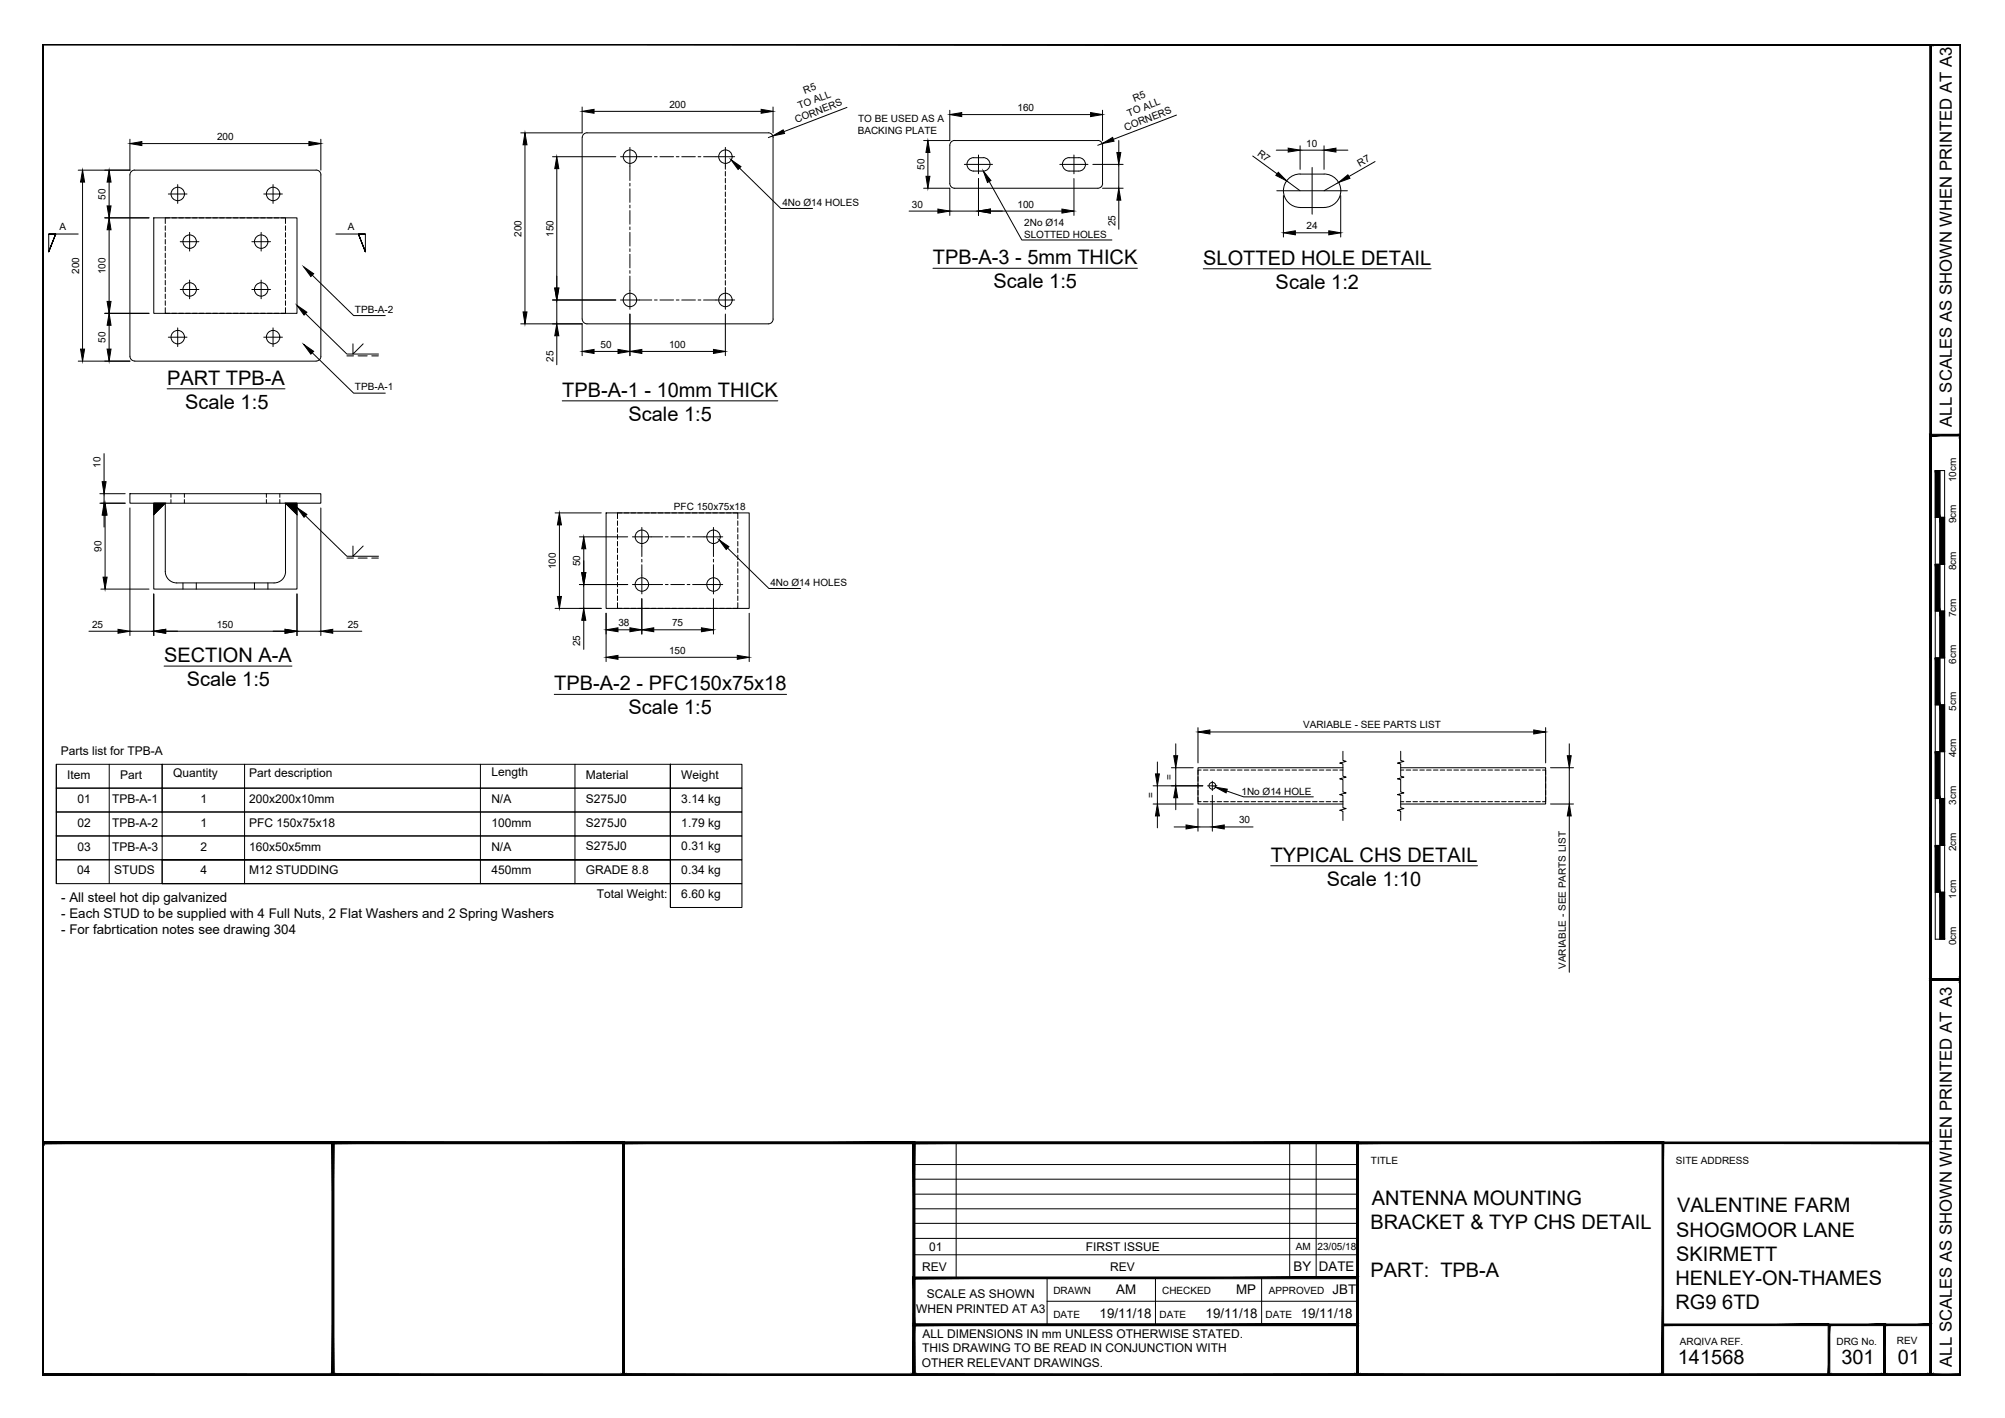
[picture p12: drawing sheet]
<svg xmlns="http://www.w3.org/2000/svg" width="420mm" height="297mm" viewBox="0 0 420 297" stroke-linecap="round" stroke-linejoin="round" font-family="sans-serif">
<g fill="#000" stroke="#000" stroke-width=".21">
<path d="M17.3 35.6l.4 2.5h-.8zM22.9 35.6l.4 2.5h-.9zM27.2 30.1l2.5-.4v.8zM64.7 29.7l2.5 .4-2.5 .4zM110 27.8l.4 2.5h-.8zM116.7 32.8l.4 2.5h-.8zM122 23.3l2.5-.4v.8zM153.2 33.4l2.1 1.5-.6 .6zM159.5 22.9l2.5 .4-2.5 .4zM161.9 28.5l2.2-1.3 .3 .8zM194.4 29.4l.5 2.5h-.9zM194 36.9h.9l-.5 2.5z"/>
<path d="M199 24l2.5-.4v.8zM206.1 35.8l1.6 2-.8 .4zM228.5 23.6l2.5 .4-2.5 .4zM231 30.1l2.2-1.3 .3 .8zM234 31.9h.9l-.5 2.5zM267.9 36.1l1.7 1.8-2.2-1.2zM269.9 31l2.5 .5-2.5 .4zM277.5 31.5l2.5-.5v.9zM280.5 38.2l2-1.6 .4 .8zM22.4 43.1h.9l-.4 2.5zM22.9 45.6l.4 2.5h-.9zM63.7 55.9l2 1.4-.6 .6z"/>
<path d="M196.5 43.8l2.5 .4-2.5 .4zM205 44.2l2.5-.4v.8zM222.5 43.8l2.6 .4-2.6 .4zM234.4 39.4l.5 2.5h-.9zM269 48.8l2.4-.5v.9zM278.5 48.3l2.5 .5-2.5 .4zM16.9 73.1h.8l-.4 2.5zM22.4 63.1h.9l-.4 2.5zM22.9 65.6l.4 2.5h-.9zM22.4 73.1h.9l-.4 2.5zM62.2 64l2.1 1.4-.6 .6zM63.7 72.2l2 1.4-.6 .6z"/>
<path d="M109.6 65.3h.8l-.4 2.5zM116.3 60.3h.8l-.4 2.5zM116.7 67.8l.4 2.5h-.8zM122 73.6l2.5-.4v.8zM129.5 73.2l2.5 .4-2.5 .4zM132 73.6l2.5-.4v.8zM149.5 73.2l2.5 .4-2.5 .4zM21.8 105.4l.4 2.5h-.8zM21.4 100.9h.8l-.4 2.5zM22 105.4l.4 2.5h-.8zM32.2 105.4h2.4l-2.4 2.4zM59.8 105.4h2.4v2.4z"/>
<path d="M62.2 106.3l2.1 1.5-.6 .6zM117.2 107.4l.5 2.6h-.9zM121.9 120h.9l-.5 2.4zM122.3 112.5l.5 2.5h-.9zM150.7 113.1l2 1.4-.5 .6zM21.6 120.9h.8l-.4 2.5zM24.7 131.8l2.5 .4-2.5 .5zM32.2 132.2l2.5-.4v.9zM59.7 131.8l2.5 .4-2.5 .5zM67.2 132.2l2.5-.4v.9zM116.8 124.9h.9l-.5 2.5zM122.3 127.4l.5 2.5h-.9z"/>
<path d="M127 131.9l2.5-.4v.8zM127 137.7l2.5-.4v.8zM132 131.5l2.5 .4-2.5 .4zM134.5 131.9l2.5-.4v.8zM147 131.5l2.5 .4-2.5 .4zM154.5 137.3l2.5 .4-2.5 .4zM246 158.3h.8l-.4 2.5zM251 153.3l2.5-.4v.9zM321.4 152.9l2.5 .4-2.5 .5zM328.4 158.3h.9l-.4 2.5zM242.1 162.1h.9l-.5 2.5zM242.5 168.4l.5 2.5h-.9z"/>
<path d="M246.4 164.6l.4 2.5h-.8zM248.5 172.8l2.5 .4-2.5 .5zM254 173.2l2.5-.4v.9zM254.7 164.9l2.5 .4-.3 .8zM328.9 168.4l.4 2.5h-.9z"/>
<path d="M8.9 9.3l.2 .1h401.6zM8.9 9.3h402l-.2 .1z"/>
<path d="M404.4 9.3l.3 .1zM404.4 9.3l.3 .1-.3 278.6zM404.7 9.4l-.3 278.6 .3-.1zM404.4 288l.3-.1z"/>
<path d="M404.6 9.3l.1 .1h6zM404.6 9.3h6.3l-.2 .1z"/>
<path d="M410.7 9.4v278.5l.2-278.6zM410.9 9.3v278.7l-.2-.1z"/>
<path d="M410.7 9.4v278.5l.2-278.6zM410.9 9.3v278.7l-.2-.1z"/>
<path d="M404.4 91l.3 .3 6.2-.3zM404.7 91.3l6.2-.3-.2 .3zM410.9 91l-.2 .3z"/>
<path d="M404.4 91l.3 114v-113.7zM404.4 91l.3 114-.3 .3z"/>
<path d="M405.5 98.6l1 9.8v-9.8zM405.5 98.6l1 9.8h-1z"/>
<path d="M410.9 91.1l-.2 .2 .2 113.9zM410.7 91.3l.2 113.9-.2-.2zM410.7 205l.2 .3zM404.7 205h6l.2 .3zM404.7 205l-.3 .3h6.5z"/>
<path d="M405.5 118.2l1 9.8v-9.8zM405.5 118.2l1 9.8h-1z"/>
<path d="M406.5 108.4l1 9.8v-9.8zM406.5 108.4l1 9.8h-1z"/>
<path d="M405.5 137.8l1 9.8v-9.8zM405.5 137.8l1 9.8h-1z"/>
<path d="M406.5 128l1 9.8v-9.8zM406.5 128l1 9.8h-1z"/>
<path d="M405.5 157.5l1 9.8v-9.8zM405.5 157.5l1 9.8h-1z"/>
<path d="M406.5 147.6l1 9.9v-9.9zM406.5 147.6l1 9.9h-1z"/>
<path d="M405.5 177.1l1 9.8v-9.8zM405.5 177.1l1 9.8h-1z"/>
<path d="M406.5 167.3l1 9.8v-9.8zM406.5 167.3l1 9.8h-1z"/>
<path d="M406.5 186.9l1 9.8v-9.8zM406.5 186.9l1 9.8h-1z"/>
<path d="M404.4 205l.3 .3 6.2-.3zM404.7 205.3l6.2-.3-.2 .3zM410.9 205l-.2 .3z"/>
<path d="M410.9 205.1l-.2 .2 .2 82.7zM410.7 205.3l.2 82.7-.2-.1zM410.7 287.9l.2 .1z"/>
<path d="M8.9 239.2l.2 .4zM8.9 239.2l395.5 .4h-395.3zM8.9 239.2l395.5 .4 .3-.4z"/>
<path d="M9.1 239.6h60.5l.3-.4zM8.9 239.2h61l-60.8 .4zM8.9 239.2l.2 .4z"/>
<path d="M69.9 239.6h60.6l.3-.4zM69.6 239.2h61.2l-60.9 .4zM69.6 239.2l.3 48.7v-48.3zM69.6 239.2l.3 48.7-.3 .1zM69.6 288l.3-.1z"/>
<path d="M130.8 239.6h60.5l.4-.4zM130.5 239.2h61.2l-60.9 .4zM130.5 239.2l.3 48.7v-48.3zM130.5 239.2l.3 48.7-.3 .1zM130.5 288l.3-.1z"/>
<path d="M191.7 239.6h92.6l.4-.4zM191.3 239.2h93.4l-93 .4zM191.3 239.2l.4 48.7v-48.3zM191.3 239.2l.4 48.7-.4 .1zM191.3 288l.4-.1z"/>
<path d="M284.7 239.6h63.6l.3-.4zM284.3 239.2h64.3l-63.9 .4zM284.3 239.2l.4 48.7v-48.3zM284.3 239.2l.4 48.7-.4 .1zM284.3 288l.4-.1z"/>
<path d="M404.7 239.2l-.3 .4 .3 48.4zM404.4 239.6l.3 48.4-.3-.1zM404.4 287.9l.3 .1z"/>
<path d="M191.3 277.3l.4 .4 93-.4zM191.7 277.7l93-.4-.4 .4zM284.7 277.3l-.4 .4 .4 10.3zM284.3 277.7l.4 10.3-.4-.1zM284.3 287.9l.4 .1z"/>
<path d="M191.3 277.7h93.4l-.4-.4zM191.3 277.7l.4-.4h92.6zM191.3 267.5v10.2l.4-.4zM191.3 267.5l.4 .4v9.4zM191.3 267.5l.4 .4 93-.4zM191.7 267.9l93-.4-.4 .4zM284.7 267.5l-.4 .4 .4 9.8zM284.3 267.9l.4 9.8-.4-.4z"/>
<path d="M383.1 277.3l.3 .4 11.7-.4zM383.4 277.7l11.7-.4-.4 .4zM394.7 277.7l.4 10.3v-10.7zM394.7 277.7l.4 10.3-.4-.1zM394.7 287.9l.4 .1z"/>
<path d="M348.5 277.7h34.8v-.4zM348.5 277.3h34.8l-34.8 .4z"/>
<path d="M394.7 277.3l.4 .4 9.6-.4zM395.1 277.7l9.6-.4-.3 .4zM404.7 277.3l-.3 .4 .3 10.3zM404.4 277.7l.3 10.3-.3-.1zM404.4 287.9l.3 .1z"/>
<path d="M9.1 9.4l-.2 278.6 .2-.1zM8.9 9.3l.2 .1-.2 278.6z"/>
<path d="M9.1 239.6l-.2 48.4 .2-.1zM8.9 239.4l.2 .2-.2 48.4z"/>
<path d="M9.1 287.9l60.7 .1-.2-.1zM9.1 287.9l60.7 .1h-60.9z"/>
<path d="M69.6 287.9l.3 .1zM69.9 239.2v48.8l-.3-.1zM69.9 239.2l-.3 .4v48.3z"/>
<path d="M69.9 287.9l60.7 .1-.1-.1zM69.9 287.9l60.7 .1h-60.8z"/>
<path d="M130.5 287.9l.3 .1zM130.8 239.2v48.8l-.3-.1zM130.8 239.2l-.3 .4v48.3z"/>
<path d="M130.8 287.9l60.7 .1-.2-.1zM130.8 287.9l60.7 .1h-60.9z"/>
<path d="M191.3 287.9l.4 .1zM191.7 239.2v48.8l-.4-.1zM191.3 239.6v48.3l.4-48.7z"/>
<path d="M191.7 287.9l92.8 .1-.2-.1zM191.7 287.9l92.8 .1h-93z"/>
<path d="M284.3 287.9l.4 .1zM284.7 239.2v48.8l-.4-.1zM284.7 239.2l-.4 .4v48.3z"/>
<path d="M191.5 288h93l-.2-.1zM191.5 288l.2-.1h92.6zM191.3 288l.4-.1zM191.7 277.7v10.2l-.4 .1zM191.3 277.3v10.7l.4-10.3z"/>
<path d="M284.7 287.9l63.8 .1-.2-.1zM284.7 287.9l63.8 .1h-64z"/>
<path d="M348.3 287.9l.3 .1zM348.6 239.2v48.8l-.3-.1zM348.6 239.2l-.3 .4v48.3z"/>
<path d="M383.3 288h11.6l-.2-.1zM383.4 287.9h11.3l-11.4 .1zM383.1 288l.3-.1zM383.4 277.7v10.2l-.3 .1zM383.1 277.3v10.7l.3-10.3z"/>
<path d="M8.9 288h395.7l-.2-.1zM8.9 288l.2-.1h395.3zM8.9 239.4v48.6l.2-.1zM8.9 239.4l.2 .2v48.3z"/>
<path d="M394.9 288h9.7l-.2-.1zM394.9 288l.2-.1h9.3zM394.7 288l.4-.1zM395.1 277.7v10.2l-.4 .1zM394.7 277.3v10.7l.4-10.3z"/>
<path d="M9.1 287.9l401.8 .1-.2-.1zM9.1 287.9l401.8 .1h-402z"/>
<path d="M404.7 287.9l6.2 .1-.2-.1zM404.7 287.9l6.2 .1h-6.3z"/>
<path d="M404.6 288h6.3l-.2-.1zM404.7 287.9h6l-6.1 .1zM404.4 288l.3-.1zM404.7 205.3v82.6l-.3 .1zM404.4 205v83l.3-82.7z"/>
</g>
<g fill="none" stroke="#000" stroke-width=".21">
<path d="M17.3 38.1v35M22.9 38.1v5M27.2 29.2v6.4h-10.8M29.7 30.1h35M37.2 38.7v3.9M57.2 38.7v3.9M66.2 35.6h-38a1.01 1.01 0 0 0-1 1v38M66.2 35.6a1.01 1.01 0 0 1 1.1 1M67.2 29.2v6.4M67.2 36.6v38M110 30.3v35M115.8 32.8h13.2"/>
<path d="M116.7 35.3v25M122 22.4v5.4h-12.9M124.5 23.3h35M130 32.8h6.6M132 30.9v6.9M132 38.4v.6M132 39.5v2.9M137.1 32.8h.6M138.3 32.8h2.8M141.7 32.8h.6M142.9 32.8h2.8M146.3 32.8h.6"/>
<path d="M147.4 32.8h6.6M152 30.9v4.6M152 35.9v1M152 37.4v.9M152 38.8v.9M155 35.2l8.6 8.5h6.7M161.9 28.5l-.9 .3M162 22.4v5.4M162 28.8v38M162 28.8a.97 .97 0 0 0-1-1h-38a1.04 1.04 0 0 0-1 1v38a1.01 1.01 0 0 0 1 1h38a1.01 1.01 0 0 0 1-1M177.5 22.5l-13.2 5.1M193.6 39.4h5.4v5.7"/>
<path d="M194.4 31.9v5M199 23.1v6.3h-5.4M201.5 24h27M202.1 34.4h5.9M204 33h2M204 33a1.41 1.41 0 0 0-1.4 1.4 1.41 1.41 0 0 0 1.4 1.4h2a1.41 1.41 0 0 0 1.5-1.4 1.41 1.41 0 0 0-1.4-1.4M205 32.5v3.9M205 37.4v7.7M207.3 38l6.8 12.3h18.9M222.1 34.4h5.9M224 33h2M224 33a1.41 1.41 0 0 0-1.4 1.4 1.41 1.41 0 0 0 1.4 1.4"/>
<path d="M225.1 32.5v3.9M225.1 37.4v7.7M226.1 33a1.41 1.41 0 0 1 1.4 1.4 1.41 1.41 0 0 1-1.4 1.4h-2.1M229 34.4h6.4M231 30.1l-1 .3M231 30.4v8M231 39.4h4.4M231 23.1v6.3M231.1 30.4a.97 .97 0 0 0-1.1-1h-30a1.01 1.01 0 0 0-1 1v8a1.01 1.01 0 0 0 1 1h30a1.01 1.01 0 0 0 1.1-1M234.4 29.4v2.5M234.4 34.4v5M246.5 24.1l-13.2 5.1"/>
<path d="M262.5 32.7l5.1 3.7M267.4 31.5h2.5M267.6 40h14.7M269.6 37.9l2.8 2.1M272.4 36.5l5.1-.1a3.5 3.5 0 0 1 3.5 3.6 3.5 3.5 0 0 1-3.5 3.5M272.4 30.5v5M272.4 31.5h5.1M272.5 36.4a3.5 3.5 0 0 0-3.5 3.6 3.5 3.5 0 0 0 3.5 3.5M275 35.1v9.8M277.5 30.5v5M280 31.5h2.5M280.5 38.2l-3 1.8"/>
<path d="M288.1 33.8l-5.4 3.2M10.2 49h1.5l-1.5 3.7 1.5-3.7-1.5 3.7v-3.7h6.2M22 45.6h9.2M22.9 48.1v15M32.2 45.6h30v20h-30zM34.6 47.3v1M34.6 48.7v1M34.6 50.2v.9M34.6 51.6v.9M34.6 53v1M34.6 54.4v1M34.6 55.9v.9"/>
<path d="M34.6 57.3v1M34.6 58.7v1M35.3 40.6h3.9M35.6 45.6h-1v1.2M36 45.6h1M37.5 45.6h.9M37.8 50.6h3.9M38.9 45.6h.9M39.7 48.7v3.9M39.7 58.7v3.9M40.3 45.6h1M41.7 45.6h1"/>
<path d="M43.2 45.6h.9M44.6 45.6h1M46 45.6h1M47.5 45.6h.9M48.9 45.6h1M50.3 45.6h1M51.8 45.6h.9M52.8 50.6h3.9M53.2 45.6h.9M54.6 45.6h1M54.7 48.7v3.9M54.7 58.7v3.9"/>
<path d="M55.3 40.6h3.9M56 45.6h1M57.5 45.6h.9M58.9 45.6h.9v1.2M59.8 47.3v1M59.8 48.7v1M59.8 50.2v.9M59.8 51.6v.9M59.8 53v1M59.8 54.4v1M59.8 55.9v.9M59.8 57.3v1"/>
<path d="M59.8 58.7v1M65.4 57.6l8.7 8.5h6.6M70.4 49h6.2v3.7l-1.5-3.7 1.5 3.7-1.5-3.7h1.5M132 43v.5M132 44.1v2.9M132 47.5v.6M132 48.7v2.8M132 52.1v.6M132 53.3v2.8M132 56.7v.6M132 57.8v7M152 40.2v1"/>
<path d="M152 41.6v1M152 43.1v.9M152 44.5v.9M152 45.9v1M152 47.3v1M152 48.8v.9M152 50.2v1M152 51.6v1M152 53.1v.9M152 54.5v1M152 55.9v1M152 57.4v.9"/>
<path d="M152 58.8v.9M190.5 44.2h6M195.5 56.2h42.8M199 44.2h6M207.5 44.2h15M234.4 41.9v6.1M252.1 56.3h47.8M269 41v8.7M271.4 48.8h7.1M272.4 43.5h5.1M281 41v8.7M16.4 75.6h10.8"/>
<path d="M22 65.6h9.2M22.9 68.1v5M27.2 74.6a1.01 1.01 0 0 0 1 1h38M34.6 64.5v1.1h1M34.6 60.2v.9M34.6 61.6v.9M34.6 63v1M35.3 70.6h3.9M36 65.6h1M37.2 68.7v3.9M37.5 65.6h.9M37.8 60.6h3.9"/>
<path d="M38.9 65.6h.9M40.3 65.6h1M41.7 65.6h1M43.2 65.6h.9M44.6 65.6h1M46 65.6h1M47.5 65.6h.9M48.9 65.6h1M50.3 65.6h1M51.8 65.6h.9M52.8 60.6h3.9M53.2 65.6h.9"/>
<path d="M54.6 65.6h1M55.3 70.6h3.9M56 65.6h1M57.2 68.7v3.9M57.5 65.6h.9M59.8 64.5v1.1h-.9M59.8 60.2v.9M59.8 61.6v.9M59.8 63v1M64 65.7l8.7 8.5h6.6M65.4 73.9l8.7 8.5h6.6M67.3 74.6a1.01 1.01 0 0 1-1.1 1"/>
<path d="M72.7 74.5h1.4M74 72v2.2l2.1-2.2M75 74.5h1.9M77.9 74.5h1.4M109.1 67.8h12.9v6.7M115.8 62.8h13.2M116.7 62.8v5M116.7 70.3v6.1M124.5 73.6h5M130 62.8h6.6M132 65.8v8.7M134.5 73.6h15"/>
<path d="M137.1 62.8h.6M138.3 62.8h2.8M141.7 62.8h.6M142.9 62.8h2.8M146.3 62.8h.6M147.4 62.8h6.6M152 60.2v4.6M152 65.8v8.7M21.8 95v5.9M35 81.4h24.7M117.8 84h45.2M405.5 98.6h2v98.1h-2z"/>
<path d="M406.5 98.6v98.1M20.9 105.4h5.3M20.9 103.4h5.3M21.8 103.4v2M21.8 107.9v2.5M22 107.9v13M27.2 103.4h40v2h-40zM27.2 106.4v26.7M32.2 105.4h2.4v14.3a2.4 2.4 0 0 0 2.4 2.4h20.4a2.4 2.4 0 0 0 2.4-2.4v-14.3h2.4v18h-30zM34.6 105.4l-2.4 2.4M35.8 103.4v.8M35.8 104.6v.8"/>
<path d="M38.6 103.4v.8M38.6 104.6v.8M55.8 103.4v.8M55.8 104.6v.8M58.6 103.4v.8M58.6 104.6v.8M59.8 105.4l2.4 2.4M64 108.1l8.7 8.4h6.6M67.2 106.4v26.7M72.7 116.9h1.4M74 114.4v2.1l2.1-2.1M75 116.9h1.9"/>
<path d="M77.9 116.9h1.4M116.3 107.4h9.7M117.2 110v14.9M121.4 112.5h10.1M122.3 115v5M127 107.4h30v20h-30zM129.4 109.1v1M129.4 110.6v.9M129.4 112v.9M129.4 113.4v1M129.4 114.8v1M129.4 116.3v.9"/>
<path d="M129.4 117.7v.9M129.4 119.1v1M130.3 107.4h-.9v1.2M130.8 107.4h.9M132.2 107.4h1M132.5 112.5h6.4M133.7 107.4h.9M134.5 110.5v6.1M134.5 117.2v.5M134.5 118.3v6.1M135.1 107.4h.9M136.5 107.4h1"/>
<path d="M138 107.4h.9M139.4 107.4h.9M139.4 112.5h.6M140.6 112.5h2.8M140.8 107.4h1M142.2 107.4h1M143.7 107.4h.9M144 112.5h.6M145.1 107.4h1M145.1 112.5h6.4M146.5 107.4h1M148 107.4h.9"/>
<path d="M149.4 107.4h.9M149.5 110.5v6.1M149.5 117.2v.5M149.5 118.3v6.1M150.8 107.4h1M152.2 107.4h1M152.5 114.8l8.6 8.5h6.7M153.7 107.4h.9v1.2M154.6 109.1v1M154.6 110.6v.9M154.6 112v.9M154.6 113.4v1"/>
<path d="M154.6 114.8v1M154.6 116.3v.9M154.6 117.7v.9M154.6 119.1v1M405.5 118.2h2M405.5 108.4h2M18.6 132.2h6.1M21.1 123.4h10.1M27.2 132.2h5M32.2 124.4v8.7M34.4 139.5h26.8M34.7 132.2h25"/>
<path d="M38.3 122.1v1.3M41.1 122.1v1.3M53.3 122.1v1.3M56.1 122.1v1.3M62.2 132.2h5M62.2 124.4v8.7M69.7 132.2h6.1M116.3 127.4h9.7M121.4 122.4h10.1M122.3 122.4v5M122.3 129.9v6.1M127 128.5v10.1"/>
<path d="M129.4 126.3v1.1h.9M129.4 120.5v1M129.4 122v.9M129.4 123.4v1M129.4 124.8v1M129.5 131.9h2.5M129.5 137.7h25M130.8 127.4h.9M132.2 127.4h1M132.5 122.4h6.4M133.7 127.4h.9M134.5 125.4v7.4"/>
<path d="M135.1 127.4h.9M136.5 127.4h1M137 131.9h10M138 127.4h.9M139.4 127.4h.9M139.4 122.4h.6M140.6 122.4h2.8M140.8 127.4h1M142.2 127.4h1M143.7 127.4h.9M144 122.4h.6M145.1 127.4h1"/>
<path d="M145.1 122.4h6.4M146.5 127.4h1M148 127.4h.9M149.4 127.4h.9M149.5 125.4v7.4M150.8 127.4h1M152.2 127.4h1M154.6 126.3v1.1h-.9M154.6 120.5v1M154.6 122v.9M154.6 123.4v1M154.6 124.8v1"/>
<path d="M157 128.5v10.1M405.5 137.8h2M405.5 128h2M116.1 145.5h48.7M242.5 159.6v2.5M246.4 155.8v2.5M251 152.4v7.4M253.5 153.3h67.9M281.4 157.4v1.9l.7 .2-1.4 .4 .7 .1v2.6l.7 .2-1.4 .4 .7 .1v2.6l.7 .2-1.4 .4 .7 .1v2.6l.7 .2-1.4 .3 .7 .2v2M293.5 157.4v1.9l.7 .2-1.4 .4 .7 .1v2.6l.7 .2-1.4 .4 .7 .1v2.6l.7 .2-1.4 .4 .7 .1v2.6l.7 .2-1.4 .3 .7 .2v2M323.9 152.4v7.4M328.9 155.8v2.5"/>
<path d="M405.5 157.5h2M405.5 147.7h2M11.8 175.1h128.7h-106.5v5h-22.2zM11.8 160.1v25M22.9 160.1v25M34 170.1v5h-22.2v-5h128.7M34 165.1h106.5M34 170.1h106.5M51.3 160.1v25M100.7 160.1v25M120.5 160.1v25M140.5 160.1h-106.5v5h-22.2v-5h22.2v10"/>
<path d="M140.5 165.1h-128.7v5h22.2M140.5 160.1v15zM140.5 165.1v15M140.5 160.1h15v5h-15zM140.5 165.1h15v5h-15zM140.5 170.1h15v5h-15zM140.5 175.1h15v5h-15zM140.5 160.1v25M241.6 168.4h8.4M241.6 164.6h10.5M242.5 164.6v3.8M242.5 170.9v2.5"/>
<path d="M245.5 160.8h4.5M246 173.2h2.5M246.4 160.8v3.8M246.4 167.1v2.5M251 167v.9h.7M251 162.7v1M251 164.1v1M251 165.6v.9M251 169.4v4.7M251 173.2h3M251.7 161.3h-.7v.9M252.2 167.9h.9"/>
<path d="M252.2 161.3h.9M253.1 164.6h1.9M253.6 167.9h1M253.6 161.3h1M254 163.6v2M254 166.6v7.5M255 167.9h1M255 161.3h1M256.5 167.9h.9M256.5 161.3h.9M256.5 173.2h6.1M257.1 165.7l3.5 1.2h14.6"/>
<path d="M257.9 167.9h1M257.9 161.3h1M259.3 167.9h1M259.3 161.3h1M260.8 167.9h.9M260.8 161.3h.9M262.2 167.9h.9M262.2 161.3h.9M263.6 167.9h1M263.6 161.3h1M265 167.9h1M265 161.3h1"/>
<path d="M266.5 167.9h.9M266.5 161.3h.9M267.9 167.9h.9M267.9 161.3h.9M269.3 167.9h1M269.3 161.3h1M270.7 167.9h1M270.7 161.3h1M272.2 167.9h.9M272.2 161.3h.9M273.6 167.9h1M273.6 161.3h1"/>
<path d="M275 167.9h1M275 161.3h1M276.5 167.9h.9M276.5 161.3h.9M277.9 167.9h1M277.9 161.3h1M279.3 167.9h1M279.3 161.3h1M280.8 167.9h.6M280.8 161.3h.6M281.4 160.8h-30.4v7.6h30.4M293.5 160.8h30.4v7.6h-30.4"/>
<path d="M293.5 167.9h.7M293.5 161.3h.7M294.7 167.9h.9M294.7 161.3h.9M296.1 167.9h.9M296.1 161.3h.9M297.5 167.9h1M297.5 161.3h1M298.9 167.9h1M298.9 161.3h1M300.4 167.9h.9M300.4 161.3h.9"/>
<path d="M301.8 167.9h1M301.8 161.3h1M303.2 167.9h1M303.2 161.3h1M304.7 167.9h.9M304.7 161.3h.9M306.1 167.9h1M306.1 161.3h1M307.5 167.9h1M307.5 161.3h1M309 167.9h.9M309 161.3h.9"/>
<path d="M310.4 167.9h.9M310.4 161.3h.9M311.8 167.9h1M311.8 161.3h1M313.3 167.9h.9M313.3 161.3h.9M314.7 167.9h.9M314.7 161.3h.9M316.1 167.9h1M316.1 161.3h1M317.5 167.9h1M317.5 161.3h1"/>
<path d="M319 167.9h.9M319 161.3h.9M320.4 167.9h.9M320.4 161.3h.9M321.8 167.9h1M321.8 161.3h1M323.2 161.3h.7v.9M323.9 167v.9h-.7M323.9 162.7v1M323.9 164.1v1M323.9 165.6v.9M324.9 160.8h4.8"/>
<path d="M324.9 168.4h4.8M328.9 160.8v7.6M328.9 170.9v32.8M405.5 177.1h2M405.5 167.3h2M34 180.1h106.5h-106.5M34 180.1v5M34 180.1h106.5M140.5 180.1h-128.7v5h128.7M140.5 185.1h-106.5h106.5M140.5 180.1h15v5h-15zM140.5 185.1h15v5h-15z"/>
<path d="M266.3 181.4h43.3M405.5 186.9h2M200.4 239.4v28.3M270.3 239.4v28.3M275.8 239.4v28.3M191.5 250.1h93M191.5 247h93M191.5 243.9h93M191.5 256.3h93M191.5 253.2h93M191.5 259.4h93M191.5 262.8h93"/>
<path d="M219.4 267.7v9.8M219.4 272.6h65.1M242.1 267.7v9.8M264.4 267.7v9.8"/>
<circle cx="132" cy="32.8" r="1.41"/>
<circle cx="152" cy="32.8" r="1.41"/>
<circle cx="37.2" cy="40.6" r="1.41"/>
<circle cx="39.7" cy="50.6" r="1.41"/>
<circle cx="54.7" cy="50.6" r="1.41"/>
<circle cx="57.2" cy="40.6" r="1.41"/>
<circle cx="37.2" cy="70.6" r="1.41"/>
<circle cx="39.7" cy="60.6" r="1.41"/>
<circle cx="54.7" cy="60.6" r="1.41"/>
<circle cx="57.2" cy="70.6" r="1.41"/>
<circle cx="132" cy="62.8" r="1.41"/>
<circle cx="152" cy="62.8" r="1.41"/>
<circle cx="134.5" cy="112.4" r="1.41"/>
<circle cx="149.5" cy="112.4" r="1.41"/>
<circle cx="134.5" cy="122.4" r="1.41"/>
<circle cx="149.5" cy="122.4" r="1.41"/>
<circle cx="254.1" cy="164.6" r=".71"/>
</g>
<g font-size="4.2">
<text x="195.5" y="55.3">TPB-A-3 - 5mm THICK</text>
<text x="252.1" y="55.4">SLOTTED HOLE DETAIL</text>
<text x="208.2" y="60.4">Scale 1:5</text>
<text x="267.3" y="60.5">Scale 1:2</text>
<text x="35" y="80.6">PART TPB-A</text>
<text x="117.8" y="83.1">TPB-A-1 - 10mm THICK</text>
<text x="38.8" y="85.6">Scale 1:5</text>
<text x="131.7" y="88.1">Scale 1:5</text>
<text x="34.4" y="138.6">SECTION A-A</text>
<text x="39.1" y="143.7">Scale 1:5</text>
<text x="116.1" y="144.6">TPB-A-2 - PFC150x75x18</text>
<text x="131.7" y="149.6">Scale 1:5</text>
<text x="266.3" y="180.5">TYPICAL CHS DETAIL</text>
<text x="278" y="185.5">Scale 1:10</text>
<text x="287.2" y="257.5">BRACKET &amp; TYP CHS DETAIL</text>
<text x="287.5" y="252.5">ANTENNA MOUNTING</text>
<text x="351.4" y="254">VALENTINE FARM</text>
<text x="351.3" y="259">SHOGMOOR LANE</text>
<text x="287.2" y="267.5">PART: TPB-A</text>
<text x="351.1" y="269.1">HENLEY-ON-THAMES</text>
<text x="351.3" y="264.1">SKIRMETT</text>
<text x="351.1" y="274.2">RG9 6TD</text>
<text x="351.6" y="285.7">141568</text>
<text x="385.9" y="285.7">301</text>
<text x="397.7" y="285.7">01</text>
</g>
<g font-size="3.5">
<text x="409" y="89.4" transform="rotate(-90 409 89.4)">ALL SCALES AS SHOWN WHEN PRINTED AT A3</text>
<text x="409" y="286.3" transform="rotate(-90 409 286.3)">ALL SCALES AS SHOWN WHEN PRINTED AT A3</text>
</g>
<g font-size="2.8">
<text x="12.8" y="189">- All steel hot dip galvanized</text>
<text x="12.8" y="192.4">- Each STUD to be supplied with 4 Full Nuts, 2 Flat Washers and 2 Spring Washers</text>
<text x="12.8" y="195.7">- For fabrtication notes see drawing 304</text>
<text x="271.1" y="266.3">BY</text>
<text x="276.4" y="266.3">DATE</text>
<text x="233.9" y="271.1">AM</text>
<text x="259" y="271.1">MP</text>
<text x="279.3" y="271.1">JBT</text>
<text x="230.4" y="276">19/11/18</text>
<text x="252.7" y="276">19/11/18</text>
<text x="272.6" y="276">19/11/18</text>
</g>
<g font-size="2.5">
<text x="12.8" y="158.2">Parts list for TPB-A</text>
<text x="14.1" y="163.1">Item</text>
<text x="25.2" y="163.1">Part</text>
<text x="36.3" y="162.7">Quantity</text>
<text x="52.2" y="162.7">Part description</text>
<text x="103" y="162.6">Length</text>
<text x="122.8" y="163.1">Material</text>
<text x="142.8" y="163.1">Weight</text>
<text x="16.2" y="168.2">01</text>
<text x="16.2" y="173.2">02</text>
<text x="23.5" y="168.2">TPB-A-1</text>
<text x="23.5" y="173.2">TPB-A-2</text>
<text x="42" y="168.2">1</text>
<text x="42" y="173.2">1</text>
<text x="52.2" y="168.2">200x200x10mm</text>
<text x="52.2" y="173.2">PFC 150x75x18</text>
<text x="103" y="168.2">N/A</text>
<text x="103" y="173.2">100mm</text>
<text x="122.8" y="168.2">S275J0</text>
<text x="122.8" y="173.2">S275J0</text>
<text x="142.8" y="168.1">3.14 kg</text>
<text x="142.8" y="173.1">1.79 kg</text>
<text x="16.2" y="178.2">03</text>
<text x="23.5" y="178.2">TPB-A-3</text>
<text x="42" y="178.2">2</text>
<text x="52.2" y="178.2">160x50x5mm</text>
<text x="103" y="178.2">N/A</text>
<text x="122.8" y="178.2">S275J0</text>
<text x="142.8" y="178.1">0.31 kg</text>
<text x="16.2" y="183.2">04</text>
<text x="23.9" y="183.2">STUDS</text>
<text x="42" y="183.2">4</text>
<text x="52.2" y="183">M12 STUDDING</text>
<text x="103" y="183.2">450mm</text>
<text x="122.8" y="183.2">GRADE 8.8</text>
<text x="142.8" y="183.1">0.34 kg</text>
<text x="125.1" y="188.2">Total Weight:</text>
<text x="142.8" y="188.2">6.60 kg</text>
<text x="194.7" y="262">01</text>
<text x="227.5" y="262">FIRST ISSUE</text>
<text x="193.3" y="266.2">REV</text>
<text x="232.6" y="266.2">REV</text>
<text x="192" y="275">WHEN PRINTED AT A3</text>
<text x="194.2" y="272">SCALE AS SHOWN</text>
<text x="193.3" y="280.3">ALL DIMENSIONS IN mm UNLESS OTHERWISE STATED.</text>
<text x="193.2" y="286.3">OTHER RELEVANT DRAWINGS.</text>
<text x="193.3" y="283.3">THIS DRAWING TO BE READ IN CONJUNCTION WITH</text>
</g>
<g font-size="2.1">
<text x="140.3" y="22.6">200</text>
<text x="167.5" y="22.8" transform="rotate(-21 167.5 22.8)">TO ALL</text>
<text x="168.7" y="19.7" transform="rotate(-21 168.7 19.7)">R5</text>
<text x="213.2" y="23.3">160</text>
<text x="237.7" y="21.3" transform="rotate(-21 237.7 21.3)">R5</text>
<text x="45.5" y="29.3">200</text>
<text x="166.9" y="25.8" transform="rotate(-21 166.9 25.8)">CORNERS</text>
<text x="179.7" y="28.2">BACKING PLATE</text>
<text x="179.8" y="25.7">TO BE USED AS A</text>
<text x="235.9" y="27.4" transform="rotate(-21 235.9 27.4)">CORNERS</text>
<text x="236.6" y="24.4" transform="rotate(-21 236.6 24.4)">TO ALL</text>
<text x="193.7" y="35.6" transform="rotate(-90 193.7 35.6)">50</text>
<text x="263.4" y="32.4" transform="rotate(36 263.4 32.4)">R7</text>
<text x="273.7" y="30.7">10</text>
<text x="285" y="34.9" transform="rotate(-30 285 34.9)">R7</text>
<text x="22.1" y="41.8" transform="rotate(-90 22.1 41.8)">50</text>
<text x="163.9" y="43.1">4No Ø14 HOLES</text>
<text x="191.1" y="43.5">30</text>
<text x="213.2" y="43.5">100</text>
<text x="214.6" y="47.4">2No Ø14</text>
<text x="233.7" y="47.4" transform="rotate(-90 233.7 47.4)">25</text>
<text x="12.5" y="48.1">A</text>
<text x="72.9" y="48.1">A</text>
<text x="109.3" y="49.6" transform="rotate(-90 109.3 49.6)">200</text>
<text x="116" y="49.7" transform="rotate(-90 116 49.7)">150</text>
<text x="214.6" y="50">SLOTTED HOLES</text>
<text x="273.8" y="48.1">24</text>
<text x="16.6" y="57.4" transform="rotate(-90 16.6 57.4)">200</text>
<text x="22.1" y="57.4" transform="rotate(-90 22.1 57.4)">100</text>
<text x="74.4" y="65.5">TPB-A-2</text>
<text x="22.1" y="71.8" transform="rotate(-90 22.1 71.8)">50</text>
<text x="116" y="75.8" transform="rotate(-90 116 75.8)">25</text>
<text x="125.8" y="72.9">50</text>
<text x="140.2" y="72.9">100</text>
<text x="74.4" y="81.8">TPB-A-1</text>
<text x="21.1" y="97.9" transform="rotate(-90 21.1 97.9)">10</text>
<text x="409.9" y="101" transform="rotate(-90 409.9 101)">10cm</text>
<text x="141.2" y="106.9">PFC 150x75x18</text>
<text x="409.9" y="109.6" transform="rotate(-90 409.9 109.6)">9cm</text>
<text x="21.3" y="115.6" transform="rotate(-90 21.3 115.6)">90</text>
<text x="116.5" y="119.3" transform="rotate(-90 116.5 119.3)">100</text>
<text x="121.6" y="118.6" transform="rotate(-90 121.6 118.6)">50</text>
<text x="409.9" y="119.5" transform="rotate(-90 409.9 119.5)">8cm</text>
<text x="161.4" y="122.8">4No Ø14 HOLES</text>
<text x="19.3" y="131.5">25</text>
<text x="45.4" y="131.5">150</text>
<text x="72.9" y="131.5">25</text>
<text x="129.6" y="131.2">38</text>
<text x="140.8" y="131.2">75</text>
<text x="409.9" y="129.3" transform="rotate(-90 409.9 129.3)">7cm</text>
<text x="121.6" y="135.4" transform="rotate(-90 121.6 135.4)">25</text>
<text x="140.2" y="137">150</text>
<text x="409.9" y="139.1" transform="rotate(-90 409.9 139.1)">6cm</text>
<text x="409.9" y="148.9" transform="rotate(-90 409.9 148.9)">5cm</text>
<text x="273.1" y="152.6">VARIABLE - SEE PARTS LIST</text>
<text x="409.9" y="158.6" transform="rotate(-90 409.9 158.6)">4cm</text>
<text x="241.8" y="167.1" transform="rotate(-90 241.8 167.1)">=</text>
<text x="245.7" y="163.3" transform="rotate(-90 245.7 163.3)">=</text>
<text x="260.2" y="166.5">1No Ø14 HOLE</text>
<text x="259.7" y="172.5">30</text>
<text x="409.9" y="168.6" transform="rotate(-90 409.9 168.6)">3cm</text>
<text x="409.9" y="178.3" transform="rotate(-90 409.9 178.3)">2cm</text>
<text x="409.9" y="188.3" transform="rotate(-90 409.9 188.3)">1cm</text>
<text x="409.9" y="198" transform="rotate(-90 409.9 198)">0cm</text>
<text x="328.1" y="203" transform="rotate(-90 328.1 203)">VARIABLE - SEE PARTS LIST</text>
<text x="287.3" y="243.9">TITLE</text>
<text x="351.2" y="243.9">SITE ADDRESS</text>
<text x="271.5" y="261.9">AM</text>
<text x="276.1" y="261.9">23/05/18</text>
<text x="220.8" y="271.1">DRAWN</text>
<text x="243.5" y="271.1">CHECKED</text>
<text x="265.9" y="271.1">APPROVED</text>
<text x="220.8" y="276">DATE</text>
<text x="243" y="276">DATE</text>
<text x="265.2" y="276">DATE</text>
<text x="352.1" y="281.6">ARQIVA REF.</text>
<text x="384.8" y="281.6">DRG No.</text>
<text x="397.5" y="281.6">REV</text>
</g>
</svg>
